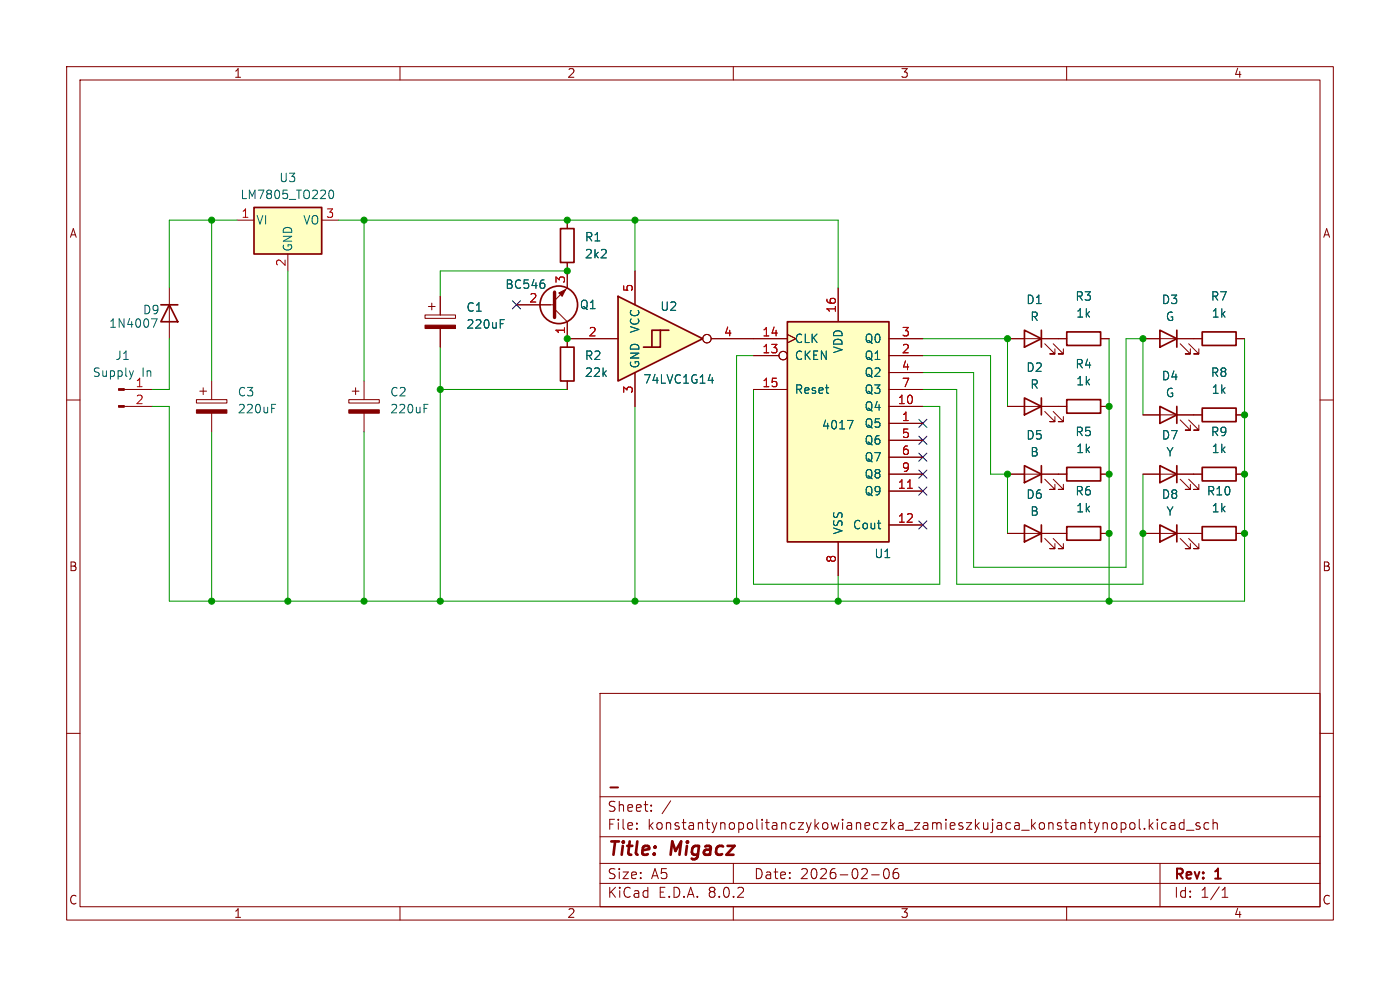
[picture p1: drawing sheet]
<svg xmlns="http://www.w3.org/2000/svg" width="297mm" height="210mm" viewBox="0 0 297 210" stroke-linecap="round" stroke-linejoin="round" font-family="sans-serif">
<g fill="none" stroke="#840000" stroke-width=".22">
<path d="M14.1 14.1h268.8v181.1h-268.8zM17 17h263v175.3h-263zM84.9 14.1v2.9M155.6 14.1v2.9M226.3 14.1v2.9M120.3 71.8v1.8M242.5 71.8h12.5M250.4 72.9l2.1 2.2h-1h1v-1.1M252.2 72.9l2.1 2.2h-1.1h1.1v-1.1M262.2 71.8h1.8M14.1 84.9h2.9M120.3 80.8v1.8"/>
<path d="M213.7 86.2h10.8M221.6 87.3l2.2 2.1h-1.1h1.1v-1M223.4 87.3l2.2 2.1h-1.1h1.1v-1M242.5 88h12.5M250.4 89.1l2.1 2.1h-1h1v-1M252.2 89.1l2.1 2.1h-1.1h1.1v-1M262.2 88h1.8M280 84.9h2.9M242.5 113.2h10.7M250.4 114.2l2.1 2.2h-1h1v-1.1M252.2 114.2l2.1 2.2h-1.1h1.1v-1.1M14.1 155.6h2.9"/>
<path d="M127.3 147.1h152.7v45.2h-152.7zM280 155.6h2.9M127.3 177.5h152.7M127.3 169h152.7M135.1 175.7v.2M135.1 174.6v.2M138.1 171.9v.2M138.1 170.8v.2M142.3 169.9l-1.8 2.7M240.6 174.6l.2 .3v.6l-.2 .3M241.7 173.8v1.8l.3 .3M242.8 175.7v.2"/>
<path d="M243.8 173.8v2.1M244 175.1l.6 .8M244.6 174.5l-.8 .8M245.5 173.8v.2M245.5 174.5v1.4M247.4 174.6l-.6-.1-.4 .4v.6l.2 .3h.8M248.4 174.6h.8l.1 1.3M249.3 175l-.7 .1a.42 .42 0 0 0-.4 .4 .42 .42 0 0 0 .4 .4l.7-.1M251.2 174.6l-.6-.1-.4 .4v.6l.2 .3h.8M251.2 173.8v2.1M251.7 176.1h1.6M254.5 174.6l-.5-.1-.3 .3 .1 .3 .7 .2v.5h-.8"/>
<path d="M256.4 174.6l-.6-.1-.4 .4v.6l.2 .3h.8M257.3 174.7a.52 .52 0 0 1 .9 .1v1.1M257.3 173.8v2.1M84.9 192.3v2.9M127.3 187.4h152.7M127.3 183.2h152.7M155.6 192.3v2.9M155.6 183.2v4.2M184.9 185.6h1.6M187.6 184.5l.5-.2a1.33 1.33 0 0 1 0 2.1h-.2a1.29 1.29 0 0 1-.3-1.9zM190.5 184.3a.84 .84 0 0 0-1 .9v.8l.2 .3 .6 .1 .3-.2 .1-.7-.2-.3-.6-.1-.4 .4M226.3 192.3v2.9"/>
<path d="M246.1 183.2v9.1M259.3 190.3h1.2M259.3 188.8l.6-.6v2.1"/>
</g>
<path d="M129.5 167h1.6" fill="none" stroke="#840000" stroke-width=".42"/>
<path d="M118.9 73.6h2.9v7.2h-2.9zM246.1 70l3.6 1.8-3.6 1.8zM249.7 70v3.6M255 70.4h7.2v2.9h-7.2zM217.3 84.4l3.6 1.8-3.6 1.8zM220.9 84.4v3.6M246.1 86.2l3.6 1.8-3.6 1.8zM249.7 86.2v3.6M255 86.6h7.2v2.8h-7.2zM246.1 111.4l3.6 1.8-3.6 1.7zM249.7 111.4v3.5" fill="none" stroke="#840000" stroke-width=".36"/>
<path d="M167 68.3h21.6v46.6h-21.6z" fill="#ffffc2"/>
<path d="M118.9 48.5h2.9v7.2h-2.9zM167 68.3h21.6v46.6h-21.6zM217.3 70l3.6 1.8-3.6 1.8zM220.9 70v3.6M226.3 70.4h7.2v2.9h-7.2zM255 99.1h7.2v2.9h-7.2zM255 111.7h7.2v2.9h-7.2z" fill="none" stroke="#840000" stroke-width=".36"/>
<g fill="none" stroke="#840000" stroke-width=".22">
<path d="M120.3 46.7v1.8M120.3 55.7v1.8M90.2 66.8h6.4v.7h-6.4zM90.9 65h1.4M91.6 64.3v1.4M93.4 62.9v3.9M93.4 69.7v3.9M159.9 75.4h5.3M159.9 71.8h7.1M167 70.9l1.8 .9-1.8 .9M177.8 61.1v7.2M188.6 75.4h7.2"/>
<path d="M188.6 71.8h7.2M188.6 79h7.2M213.7 71.8h12.6M221.6 72.9l2.2 2.2h-1.1h1.1v-1.1M223.4 72.9l2.2 2.2h-1.1h1.1v-1.1M233.5 71.8h1.8M159.9 82.6h7.1M188.6 89.8h7.2M188.6 86.2h7.2M188.6 82.6h7.2M188.6 93.4h7.2M188.6 97h7.2"/>
<path d="M177.8 114.9v7.2M188.6 104.2h7.2M188.6 111.4h7.2M188.6 100.6h7.2M253.2 100.6h1.8M253.2 113.2h1.8M262.2 100.6h1.8M262.2 113.2h1.8"/>
<circle cx="166.1" cy="75.4" r=".9"/>
</g>
<path d="M192.5 103.6h1.1" fill="none" stroke="#a90000" stroke-width=".22"/>
<path d="M106.1 68.7h.6M106.1 67.8h.9M179.8 89.2h1.2l-.8 1.8" fill="none" stroke="#006464" stroke-width=".22"/>
<path d="M90.2 69h6.4v.7h-6.4z" fill="#840000" stroke="#840000" stroke-width=".22"/>
<path d="M131.1 62.9l18 8.9-18 9z" fill="#ffffc2"/>
<g fill="none" stroke="#840000" stroke-width=".36">
<path d="M131.1 62.9l18 8.9-18 9zM140.1 70v3.6h-3.6M141.9 70h-3.6v3.6M217.3 98.8l3.6 1.8-3.6 1.8zM220.9 98.8v3.6M226.3 99.1h7.2v2.9h-7.2zM226.3 84.8h7.2v2.8h-7.2zM246.1 98.8l3.6 1.8-3.6 1.8zM249.7 98.8v3.6M217.3 111.4l3.6 1.8-3.6 1.7zM220.9 111.4v3.5M226.3 111.7h7.2v2.9h-7.2z"/>
<circle cx="118.5" cy="64.7" r="4"/>
</g>
<g fill="none" stroke="#840000" stroke-width=".22">
<path d="M120.3 57.5v3.6l-2.7 2.7M134.7 57.5v7.2M109.6 64.7h8M117.6 65.6l2.7 2.7v3.5h10.8M134.7 79v7.2M150.9 71.8h9M224.5 86.2h1.8M233.5 86.2h1.8M213.7 100.6h12.6M213.7 113.2h12.6M221.6 101.7l2.2 2.1h-1.1h1.1v-1.1M221.6 114.2l2.2 2.2h-1.1h1.1v-1.1"/>
<path d="M223.4 101.7l2.2 2.1h-1.1h1.1v-1.1M223.4 114.2l2.2 2.2h-1.1h1.1v-1.1M233.5 100.6h1.8M233.5 113.2h1.8M242.5 100.6h10.7M250.4 101.7l2.1 2.1h-1h1v-1.1M252.2 101.7l2.1 2.1h-1.1h1.1v-1.1"/>
<circle cx="150" cy="71.8" r=".9"/>
</g>
<path d="M115.4 60.1l.2 .3-.2 .7M150.2 80.7h1.2M151.1 80.1v1.2" fill="none" stroke="#006464" stroke-width=".22"/>
<path d="M117.6 62v5.4" fill="none" stroke="#840000" stroke-width=".72"/>
<path d="M118.5 62.1l1.5-.7-.7 1.5z" fill="#840000" stroke="#840000" stroke-width=".22"/>
<path d="M53.9 44h14.4v9.9h-14.4z" fill="#ffffc2"/>
<path d="M53.9 44h14.4v9.9h-14.4zM34.1 64.7h3.6M35.9 64.7l1.8 3.6h-3.6z" fill="none" stroke="#840000" stroke-width=".36"/>
<g fill="none" stroke="#840000" stroke-width=".22">
<path d="M50.3 46.7h3.6M61.1 53.9v3.6M68.3 46.7h3.5M120.3 46.7v1.8M120.3 55.7v5.4M134.7 57.5v7.2M35.9 61.1v10.7M93.4 62.9v3.9M93.4 69.7v3.9M109.6 64.7h7.1M120.3 71.8h10.8M120.3 68.3v5.3"/>
<path d="M134.7 79v7.2M150.9 71.8h16.1M159.9 75.4h5.3M167 70.9l1.8 .9-1.8 .9M177.8 61.1v7.2M188.6 71.8h7.2M188.6 75.4h7.2M188.6 79h7.2M213.7 71.8h3.6M220.9 71.8h5.4M233.5 71.8h1.8M242.5 71.8h3.6"/>
<path d="M249.7 71.8h5.3M262.2 71.8h1.8M26.4 86.2h5.9M26.4 82.6h5.9M41.7 84.8h6.4v.7h-6.4zM42.4 83h1.4M43.1 82.3v1.4M44.9 80.8v4M44.9 87.6v4M74 84.8h6.5v.7h-6.5zM74.7 83h1.5M75.4 82.3v1.4"/>
<path d="M77.2 80.8v4M77.2 87.6v4M120.3 80.8v1.8M159.9 82.6h7.1M188.6 86.2h7.2M188.6 82.6h7.2M188.6 89.8h7.2M188.6 93.4h7.2M188.6 97h7.2M213.7 86.2h3.6M220.9 86.2h5.4M233.5 86.2h1.8"/>
<path d="M242.5 88h3.6M249.7 88h5.3M262.2 88h1.8M177.8 114.9v7.2M188.6 100.6h7.2M188.6 104.2h7.2M188.6 111.4h7.2M213.7 113.2h3.6M213.7 100.6h3.6M220.9 113.2h5.4M220.9 100.6h5.4M233.5 113.2h1.8"/>
<path d="M233.5 100.6h1.8M242.5 113.2h3.6M242.5 100.6h3.6M249.7 113.2h5.3M249.7 100.6h5.3M262.2 113.2h1.8M262.2 100.6h1.8"/>
<circle cx="150" cy="71.8" r=".9"/>
<circle cx="166.1" cy="75.4" r=".9"/>
</g>
<g fill="none" stroke="#006464" stroke-width=".22">
<path d="M69.9 40.5l.3-.2a.98 .98 0 0 1 .7 .8 .98 .98 0 0 1-.4 .9l-.2 .1a.97 .97 0 0 1-.4-1.6zM28.3 78.7l-.4 1.1M33.3 67.6l-.7 1.8M106.1 68.7h.6M106.1 67.8h.9M115.4 60.1l.2 .3-.2 .7M57.6 86.6h.6M57.6 85.8h.9M90 86.6h.6M90 85.8h.8M150.2 80.7h1.2M151.1 80.1v1.2"/>
<path d="M179.8 89.2h1.2l-.8 1.8"/>
</g>
<g fill="#840000" stroke="#840000" stroke-width=".22">
<path d="M41.7 86.9h6.4v.7h-6.4z"/>
<path d="M25.1 86h1.3v.4h-1.3z"/>
<path d="M25.1 82.4h1.3v.4h-1.3z"/>
<path d="M74 86.9h6.5v.7h-6.5z"/>
</g>
<g fill="none" stroke="#009600" stroke-width=".22">
<path d="M44.9 46.7v34.1M50.3 46.7h-14.4v14.4M61.1 57.5v70M71.8 46.7h106v14.4M77.2 46.7v34.1M120.3 57.5h-26.9v5.4M134.7 46.7v10.8M35.9 71.8v10.8h-3.6M93.4 73.6v53.9M159.9 75.4h-3.6v52.1M195.8 79h10.8v41.3h32.3v-48.5h3.6v16.2M195.8 71.8h17.9v14.4"/>
<path d="M195.8 75.4h14.3v25.2h3.6v12.6M235.3 71.8v55.7M264 71.8v55.7h-228.1v-41.3h-3.6M44.9 91.6v35.9M77.2 91.6v35.9M93.4 82.6h26.9M134.7 86.2v41.3M159.9 82.6v41.3h39.5v-37.7h-3.6M195.8 82.6h7.2v41.3h39.5v-23.3M177.8 122.1v5.4"/>
</g>
<g fill="none" stroke="#000084" stroke-width=".22">
<path d="M108.7 63.8l1.7 1.7M110.4 63.8l-1.7 1.7M194.9 99.7l1.7 1.7M194.9 88.9l1.7 1.8M194.9 96.1l1.7 1.8M194.9 92.5l1.7 1.8M196.6 99.7l-1.7 1.7M196.6 88.9l-1.7 1.8M196.6 96.1l-1.7 1.8M196.6 92.5l-1.7 1.8M194.9 103.3l1.7 1.7M194.9 110.5l1.7 1.7"/>
<path d="M196.6 103.3l-1.7 1.7M196.6 110.5l-1.7 1.7"/>
</g>
<path d="M192.5 103.6h1.1" fill="none" stroke="#a90000" stroke-width=".22"/>
<g fill="#009600" stroke="#009600" stroke-width=".22">
<circle cx="264" cy="113.2" r=".65"/>
<circle cx="213.7" cy="71.8" r=".65"/>
<circle cx="264" cy="88" r=".65"/>
<circle cx="264" cy="100.6" r=".65"/>
<circle cx="213.7" cy="100.6" r=".65"/>
<circle cx="242.5" cy="113.2" r=".65"/>
<circle cx="242.5" cy="71.8" r=".65"/>
<circle cx="235.3" cy="113.2" r=".65"/>
<circle cx="235.3" cy="127.5" r=".65"/>
<circle cx="235.3" cy="100.6" r=".65"/>
<circle cx="235.3" cy="86.2" r=".65"/>
<circle cx="134.7" cy="46.7" r=".65"/>
<circle cx="177.8" cy="127.5" r=".65"/>
<circle cx="156.3" cy="127.5" r=".65"/>
<circle cx="134.7" cy="127.5" r=".65"/>
<circle cx="120.3" cy="71.8" r=".65"/>
<circle cx="120.3" cy="46.7" r=".65"/>
<circle cx="120.3" cy="57.5" r=".65"/>
<circle cx="93.4" cy="82.6" r=".65"/>
<circle cx="77.2" cy="46.7" r=".65"/>
<circle cx="44.9" cy="46.7" r=".65"/>
<circle cx="77.2" cy="127.5" r=".65"/>
<circle cx="93.4" cy="127.5" r=".65"/>
<circle cx="44.9" cy="127.5" r=".65"/>
<circle cx="61.1" cy="127.5" r=".65"/>
</g>
<g font-size="3.9" fill="#840000">
<text x="128.7" y="182.3">Title:</text>
<text x="142.4" y="182.3">Migacz</text>
</g>
<g font-size="3" fill="#840000">
<text x="128.7" y="172.5">Sheet:</text>
<text x="128.7" y="176.3">File:</text>
<text x="137.3" y="176.3">konstantynopolitanczykowianeczka_zamieszkujaca_konstantynopol.kicad_sch</text>
<text x="128.7" y="190.8">KiCad</text>
<text x="128.7" y="186.8">Size:</text>
<text x="138.1" y="186.8">A5</text>
<text x="139.6" y="190.8">E.D.A.</text>
<text x="150.4" y="190.8">8.0.2</text>
<text x="159.8" y="186.8">Date:</text>
<text x="169.7" y="186.8">2026-02-06</text>
<text x="248.9" y="187.1">Rev:</text>
<text x="248.9" y="190.8">Id:</text>
<text x="254.7" y="190.8">1/1</text>
<text x="257.9" y="187.1">1</text>
</g>
<g font-size="2.6" fill="#840000">
<text x="49.5" y="16.8">1</text>
<text x="120.2" y="16.8">2</text>
<text x="190.9" y="16.8">3</text>
<text x="261.6" y="16.8">4</text>
<text x="14.6" y="50.7">A</text>
<text x="280.5" y="50.7">A</text>
<text x="14.5" y="121.5">B</text>
<text x="280.4" y="121.5">B</text>
<text x="14.5" y="192.2">C</text>
<text x="49.5" y="195">1</text>
<text x="120.2" y="195">2</text>
<text x="190.9" y="195">3</text>
<text x="261.6" y="195">4</text>
<text x="280.4" y="192.2">C</text>
</g>
<g font-size="2.5" fill="#006464">
<text x="59.1" y="38.9">U3</text>
<text x="50.9" y="42.5">LM7805_TO220</text>
<text x="54.2" y="47.9">VI</text>
<text x="64.2" y="47.9">VO</text>
<text x="62.3" y="53.5" transform="rotate(-90 62.3 53.5)">GND</text>
<text x="123.9" y="51.5">R1</text>
<text x="123.9" y="55.1">2k2</text>
<text x="107.1" y="61.6">BC546</text>
<text x="122.9" y="65.9">Q1</text>
<text x="217.6" y="64.8">D1</text>
<text x="228" y="64.1">R3</text>
<text x="246.3" y="64.8">D3</text>
<text x="256.7" y="64.1">R7</text>
<text x="23" y="69.8">1N4007</text>
<text x="30.2" y="67">D9</text>
<text x="98.8" y="66.4">C1</text>
<text x="98.8" y="70">220uF</text>
<text x="135.9" y="70.8" transform="rotate(-90 135.9 70.8)">VCC</text>
<text x="140" y="66.2">U2</text>
<text x="218.4" y="68.4">R</text>
<text x="228.2" y="67.7">1k</text>
<text x="247.2" y="68.4">G</text>
<text x="256.9" y="67.7">1k</text>
<text x="24.4" y="76.7">J1</text>
<text x="123.9" y="76.7">R2</text>
<text x="168.5" y="76.7">CKEN</text>
<text x="168.5" y="73.1">CLK</text>
<text x="179" y="75.1" transform="rotate(-90 179 75.1)">VDD</text>
<text x="183.3" y="76.7">Q1</text>
<text x="183.3" y="73.1">Q0</text>
<text x="19.5" y="80.2">Supply</text>
<text x="30.1" y="80.2">In</text>
<text x="123.9" y="80.2">22k</text>
<text x="135.9" y="78.3" transform="rotate(-90 135.9 78.3)">GND</text>
<text x="136.3" y="81.7">74LVC1G14</text>
<text x="168.5" y="83.8">Reset</text>
<text x="183.3" y="80.2">Q2</text>
<text x="183.3" y="83.8">Q3</text>
<text x="217.6" y="79.2">D2</text>
<text x="218.4" y="82.8">R</text>
<text x="228" y="78.5">R4</text>
<text x="228.2" y="82">1k</text>
<text x="246.3" y="81">D4</text>
<text x="256.7" y="80.2">R8</text>
<text x="256.9" y="83.8">1k</text>
<text x="50.3" y="84.4">C3</text>
<text x="50.3" y="88">220uF</text>
<text x="82.6" y="84.4">C2</text>
<text x="82.6" y="88">220uF</text>
<text x="183.3" y="87.4">Q4</text>
<text x="247.2" y="84.6">G</text>
<text x="174.2" y="91.4">4017</text>
<text x="183.3" y="91">Q5</text>
<text x="183.3" y="94.6">Q6</text>
<text x="217.6" y="93.5">D5</text>
<text x="228" y="92.8">R5</text>
<text x="246.3" y="93.5">D7</text>
<text x="256.7" y="92.8">R9</text>
<text x="183.3" y="98.2">Q7</text>
<text x="183.3" y="101.8">Q8</text>
<text x="218.4" y="97.1">B</text>
<text x="228.2" y="96.4">1k</text>
<text x="247.3" y="97.1">Y</text>
<text x="256.9" y="96.4">1k</text>
<text x="183.3" y="105.4">Q9</text>
<text x="217.6" y="106.1">D6</text>
<text x="228" y="105.4">R6</text>
<text x="246.3" y="106.1">D8</text>
<text x="255.9" y="105.4">R10</text>
<text x="179" y="113.5" transform="rotate(-90 179 113.5)">VSS</text>
<text x="180.8" y="112.6">Cout</text>
<text x="218.4" y="109.7">B</text>
<text x="228.2" y="109">1k</text>
<text x="247.3" y="109.7">Y</text>
<text x="256.9" y="109">1k</text>
<text x="185.4" y="118.7">U1</text>
</g>
<g font-size="2.5" fill="#a90000">
<text x="51.1" y="46.3">1</text>
<text x="69" y="46.3">3</text>
<text x="60.7" y="56.7" transform="rotate(-90 60.7 56.7)">2</text>
<text x="112.2" y="64.3">2</text>
<text x="120" y="60.3" transform="rotate(-90 120 60.3)">3</text>
<text x="134.3" y="62.1" transform="rotate(-90 134.3 62.1)">5</text>
<text x="120" y="71" transform="rotate(-90 120 71)">1</text>
<text x="124.7" y="71.5">2</text>
<text x="153.5" y="71.5">4</text>
<text x="161.6" y="71.5">14</text>
<text x="177.5" y="66.5" transform="rotate(-90 177.5 66.5)">16</text>
<text x="191.2" y="71.5">3</text>
<text x="161.6" y="75.1">13</text>
<text x="191.2" y="75.1">2</text>
<text x="28.6" y="82.3">1</text>
<text x="134.3" y="83.6" transform="rotate(-90 134.3 83.6)">3</text>
<text x="161.6" y="82.3">15</text>
<text x="191.2" y="78.7">4</text>
<text x="191.2" y="82.3">7</text>
<text x="28.6" y="85.9">2</text>
<text x="190.3" y="85.9">10</text>
<text x="191.2" y="89.4">1</text>
<text x="191.2" y="93">5</text>
<text x="191.2" y="96.6">6</text>
<text x="191.2" y="100.2">9</text>
<text x="190.3" y="103.8">11</text>
<text x="190.3" y="111">12</text>
<text x="177.5" y="119.5" transform="rotate(-90 177.5 119.5)">8</text>
</g>
</svg>
